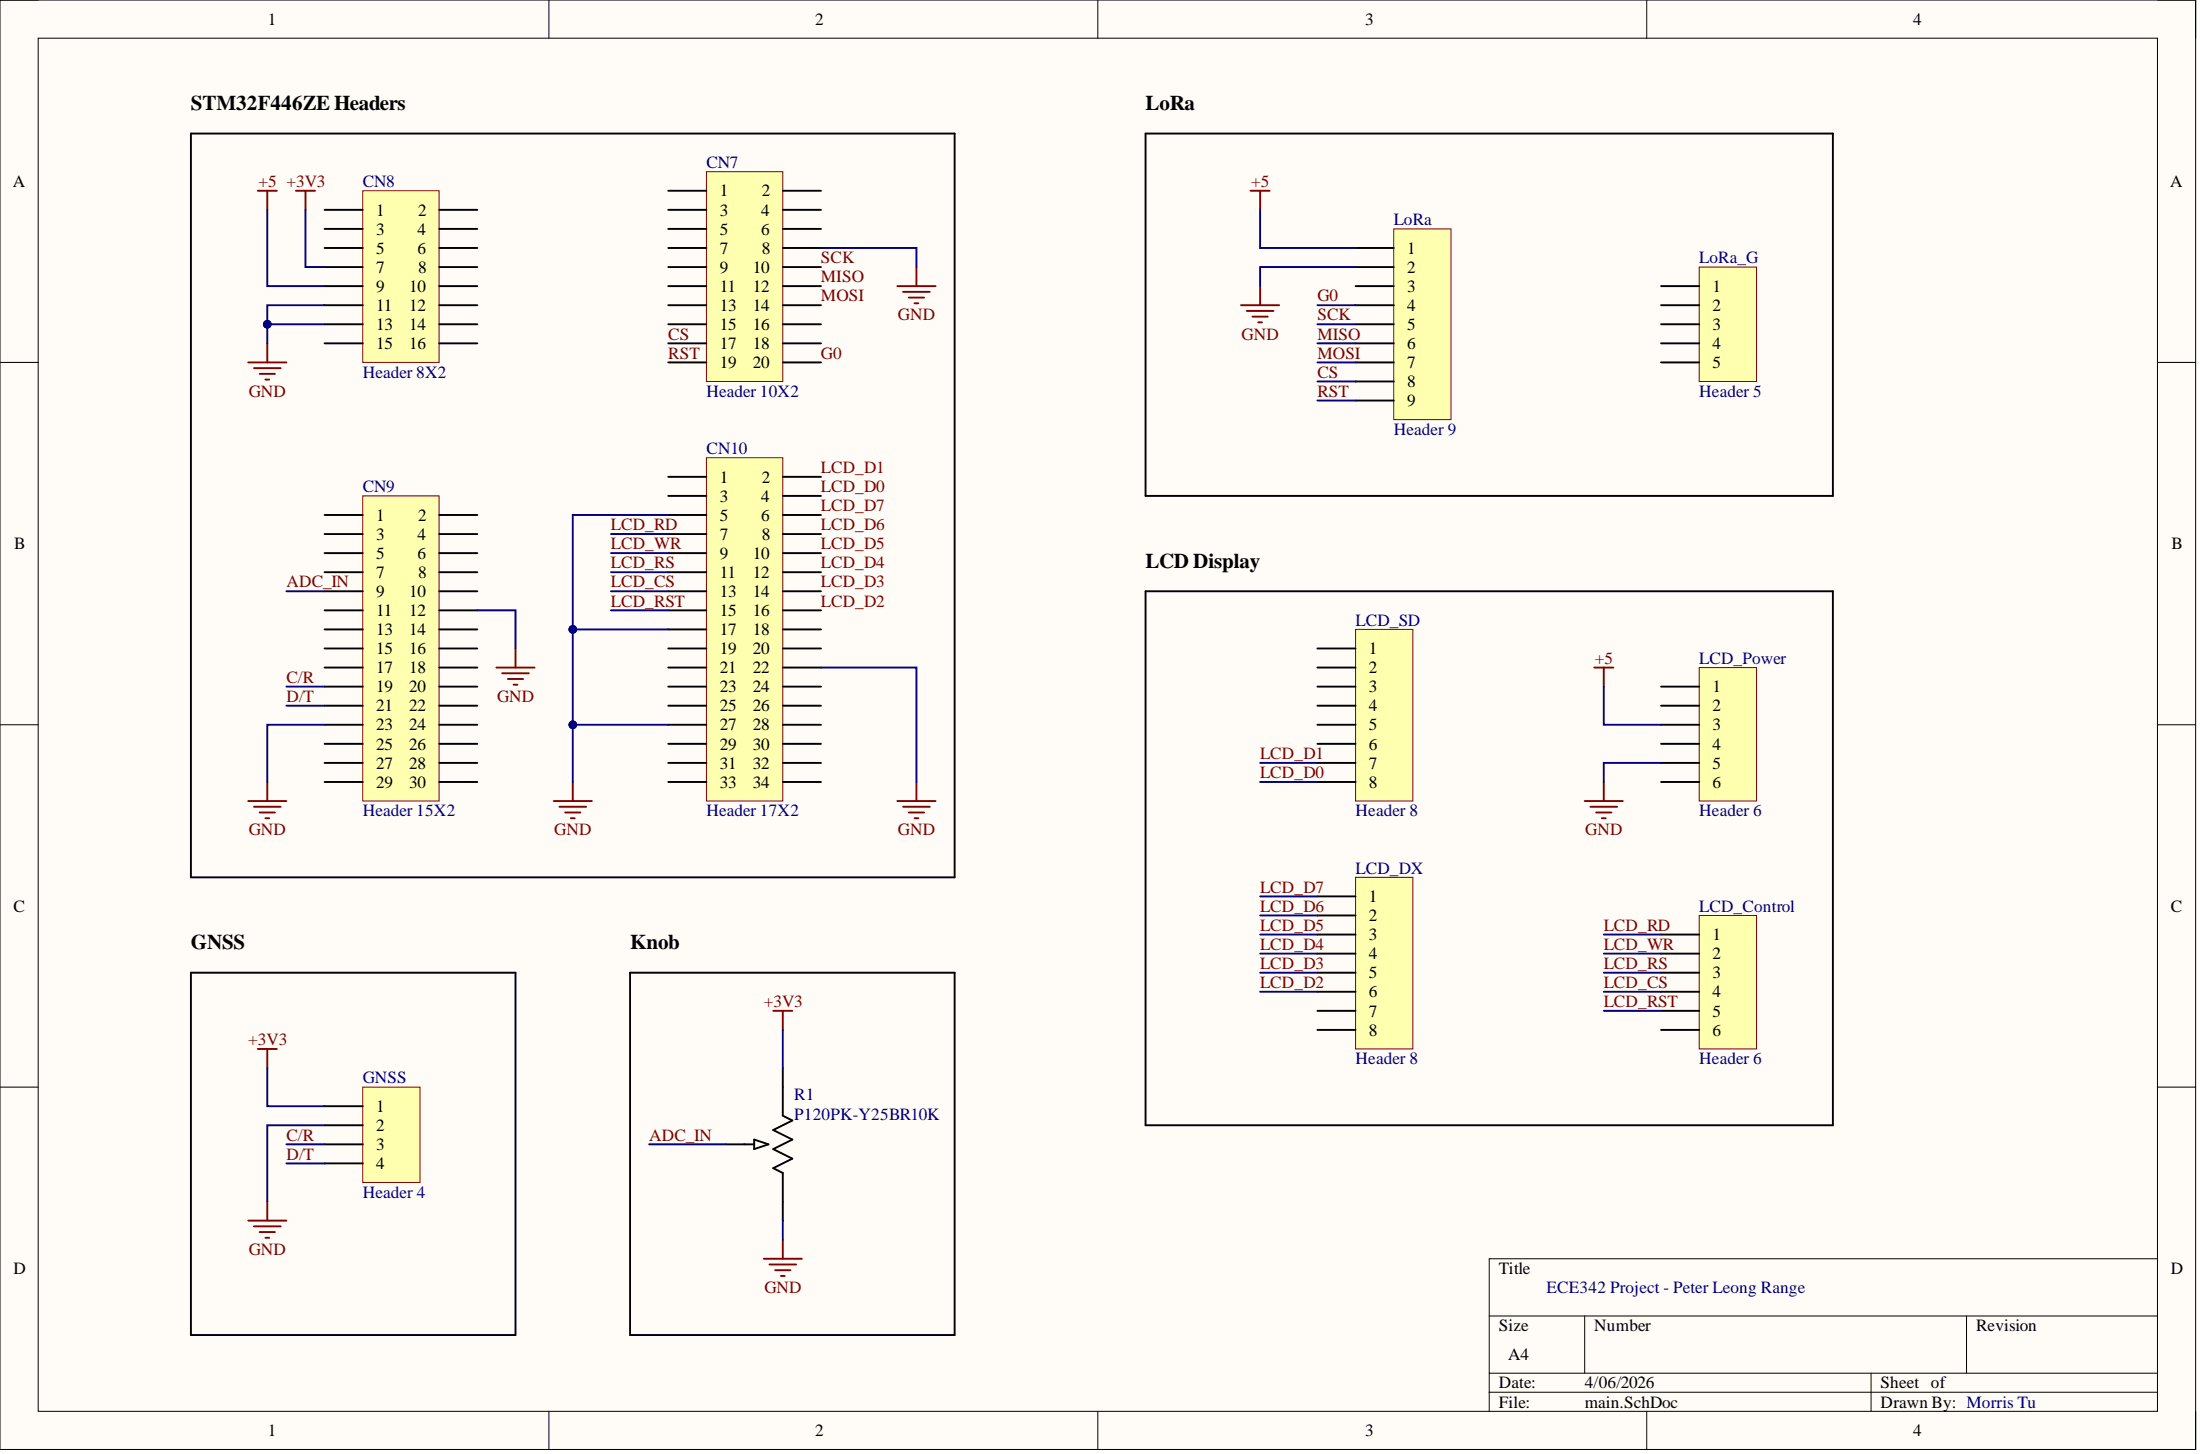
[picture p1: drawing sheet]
<svg xmlns="http://www.w3.org/2000/svg" width="292mm" height="193mm" viewBox="0 0 292 193" stroke-linecap="round" stroke-linejoin="round" font-family="sans-serif">
<path d="M0 0h291.5v192.4h-291.5z" fill-rule="evenodd" fill="#fffcf8"/>
<path d="M0 0h291.5v192.4h-291.5z" fill="none" stroke="#000" stroke-width=".13"/>
<path d="M5.1 5.1h281.4v182.2h-281.4z" fill-rule="evenodd" fill="#fffcf8"/>
<g fill="none" stroke="#000" stroke-width=".13">
<path d="M0 0h5.1M5.1 5.1h281.4v182.2h-281.4zM72.9 0v5.1M145.8 0v5.1M218.6 0v5.1M286.5 0h5v5.1M0 48.1h5.1M286.5 48.1h5M0 96.2h5.1M286.5 96.2h5M0 144.3h5.1M286.5 144.3h5"/>
<path d="M197.7 174.7h88.8M210.4 174.7v7.5M261.1 174.7v7.5M286.5 167.1h-88.8v20.2M72.9 187.3v5.1M145.8 187.3v5.1M197.7 182.2h88.8M197.7 184.8h88.8M218.6 187.3v5.1M248.4 182.2v5.1M291.5 187.3v5.1"/>
</g>
<path d="M48.2 25.3h10.1v22.8h-10.1z" fill-rule="evenodd" fill="#ffffb0"/>
<path d="M48.2 25.3h10.1v22.8h-10.1z" fill="none" stroke="#800000" stroke-width=".13"/>
<g fill="none" stroke="#000" stroke-width=".25">
<path d="M43.1 27.8h5.1M43.1 30.4h5.1M43.1 32.9h5.1M43.1 35.4h5.1M43.1 38h5.1M58.3 27.8h5.1M58.3 30.4h5.1M58.3 32.9h5.1M58.3 35.4h5.1M58.3 38h5.1M43.1 40.5h5.1M43.1 43h5.1"/>
<path d="M43.1 45.6h5.1M58.3 40.5h5.1M58.3 43h5.1M58.3 45.6h5.1"/>
</g>
<path d="M48.2 65.8h10.1v40.5h-10.1z" fill-rule="evenodd" fill="#ffffb0"/>
<path d="M48.2 65.8h10.1v40.5h-10.1z" fill="none" stroke="#800000" stroke-width=".13"/>
<g fill="none" stroke="#000" stroke-width=".25">
<path d="M43.1 68.3h5.1M43.1 70.9h5.1M43.1 73.4h5.1M43.1 75.9h5.1M43.1 78.5h5.1M58.3 68.3h5.1M58.3 70.9h5.1M58.3 73.4h5.1M58.3 75.9h5.1M58.3 78.5h5.1M43.1 81h5.1M43.1 83.5h5.1"/>
<path d="M43.1 86.1h5.1M43.1 88.6h5.1M43.1 91.1h5.1M43.1 93.7h5.1M43.1 96.2h5.1M43.1 98.7h5.1M58.3 81h5.1M58.3 83.5h5.1M58.3 86.1h5.1M58.3 88.6h5.1M58.3 91.1h5.1M58.3 93.7h5.1"/>
<path d="M58.3 96.2h5.1M58.3 98.7h5.1M43.1 101.3h5.1M43.1 103.8h5.1M58.3 101.3h5.1M58.3 103.8h5.1"/>
</g>
<path d="M93.8 60.8h10.1v45.5h-10.1z" fill-rule="evenodd" fill="#ffffb0"/>
<path d="M93.8 60.8h10.1v45.5h-10.1z" fill="none" stroke="#800000" stroke-width=".13"/>
<g fill="none" stroke="#000" stroke-width=".25">
<path d="M88.7 63.3h5.1M88.7 65.8h5.1M88.7 68.3h5.1M88.7 70.9h5.1M88.7 73.4h5.1M88.7 75.9h5.1M88.7 78.5h5.1M103.9 63.3h5.1M103.9 65.8h5.1M103.9 68.3h5.1M103.9 70.9h5.1M103.9 73.4h5.1"/>
<path d="M103.9 75.9h5.1M103.9 78.5h5.1M88.7 81h5.1M88.7 83.5h5.1M88.7 86.1h5.1M88.7 88.6h5.1M88.7 91.1h5.1M88.7 93.7h5.1M88.7 96.2h5.1M88.7 98.7h5.1M103.9 81h5.1M103.9 83.5h5.1"/>
<path d="M103.9 86.1h5.1M103.9 88.6h5.1M103.9 91.1h5.1M103.9 93.7h5.1M103.9 96.2h5.1M103.9 98.7h5.1M88.7 101.3h5.1M88.7 103.8h5.1M103.9 101.3h5.1M103.9 103.8h5.1"/>
</g>
<path d="M93.8 22.8h10.1v27.8h-10.1z" fill-rule="evenodd" fill="#ffffb0"/>
<path d="M93.8 22.8h10.1v27.8h-10.1z" fill="none" stroke="#800000" stroke-width=".13"/>
<g fill="none" stroke="#000" stroke-width=".25">
<path d="M25.3 17.7h101.4v98.7h-101.4zM88.7 25.3h5.1M88.7 27.8h5.1M88.7 30.4h5.1M88.7 32.9h5.1M88.7 35.4h5.1M88.7 38h5.1M103.9 25.3h5.1M103.9 27.8h5.1M103.9 30.4h5.1M103.9 32.9h5.1M103.9 35.4h5.1"/>
<path d="M103.9 38h5.1M88.7 40.5h5.1M88.7 43h5.1M88.7 45.6h5.1M88.7 48.1h5.1M103.9 40.5h5.1M103.9 43h5.1M103.9 45.6h5.1M103.9 48.1h5.1"/>
</g>
<path d="M34.2 25.3h2.6M35.5 25.3v2.5M39.3 25.3h2.5M40.6 25.3v2.5M33 48.1h5M33.7 48.9h3.6M34.5 49.6h2M35.2 50.4h.5M35.5 45.6v2.5" fill="none" stroke="#800000" stroke-width=".25"/>
<path d="M48.2 144.3h7.6v12.6h-7.6z" fill-rule="evenodd" fill="#ffffb0"/>
<path d="M48.2 144.3h7.6v12.6h-7.6z" fill="none" stroke="#800000" stroke-width=".13"/>
<path d="M43.1 146.8h5.1M43.1 149.3h5.1M43.1 151.9h5.1M43.1 154.4h5.1" fill="none" stroke="#000" stroke-width=".25"/>
<path d="M34.2 139.2h2.6M35.5 139.2v2.5M35.5 159.5v2.5M33 162h5M33.7 162.8h3.6M34.5 163.5h2M35.2 164.3h.5" fill="none" stroke="#800000" stroke-width=".25"/>
<path d="M185.1 30.4h7.6v25.3h-7.6z" fill-rule="evenodd" fill="#ffffb0"/>
<path d="M185.1 30.4h7.6v25.3h-7.6z" fill="none" stroke="#800000" stroke-width=".13"/>
<path d="M180 32.9h5.1M180 35.4h5.1M180 38h5.1M180 40.5h5.1M180 43h5.1M180 45.6h5.1M180 48.1h5.1M180 50.6h5.1M180 53.2h5.1" fill="none" stroke="#000" stroke-width=".25"/>
<path d="M166 25.3h2.6M167.3 25.3v2.5M167.3 38v2.5M164.8 40.5h5M165.5 41.3h3.6M166.3 42h2M167.1 42.8h.5" fill="none" stroke="#800000" stroke-width=".25"/>
<path d="M225.6 35.4h7.6v15.2h-7.6z" fill-rule="evenodd" fill="#ffffb0"/>
<path d="M225.6 35.4h7.6v15.2h-7.6z" fill="none" stroke="#800000" stroke-width=".13"/>
<path d="M152.1 17.7h91.3v48.1h-91.3zM220.5 38h5.1M220.5 40.5h5.1M220.5 43h5.1M220.5 45.6h5.1M220.5 48.1h5.1M25.3 129.1h43.1v48.1h-43.1z" fill="none" stroke="#000" stroke-width=".25"/>
<path d="M225.6 88.6h7.6v17.7h-7.6z" fill-rule="evenodd" fill="#ffffb0"/>
<path d="M225.6 88.6h7.6v17.7h-7.6z" fill="none" stroke="#800000" stroke-width=".13"/>
<path d="M220.5 91.1h5.1M220.5 93.7h5.1M220.5 96.2h5.1M220.5 98.7h5.1M220.5 101.3h5.1M220.5 103.8h5.1" fill="none" stroke="#000" stroke-width=".25"/>
<path d="M211.7 88.6h2.5M212.9 88.6v2.5M210.4 106.3h5.1M211.2 107.1h3.5M211.9 107.8h2.1M212.7 108.6h.5M212.9 103.8v2.5" fill="none" stroke="#800000" stroke-width=".25"/>
<path d="M225.6 121.5h7.6v17.7h-7.6z" fill-rule="evenodd" fill="#ffffb0"/>
<path d="M225.6 121.5h7.6v17.7h-7.6z" fill="none" stroke="#800000" stroke-width=".13"/>
<path d="M220.5 124h5.1M220.5 126.6h5.1M220.5 129.1h5.1M220.5 131.6h5.1M220.5 134.2h5.1M220.5 136.7h5.1" fill="none" stroke="#000" stroke-width=".25"/>
<path d="M180 83.5h7.6v22.8h-7.6z" fill-rule="evenodd" fill="#ffffb0"/>
<path d="M180 83.5h7.6v22.8h-7.6z" fill="none" stroke="#800000" stroke-width=".13"/>
<path d="M174.9 86.1h5.1M174.9 88.6h5.1M174.9 91.1h5.1M174.9 93.7h5.1M174.9 96.2h5.1M174.9 98.7h5.1M174.9 101.3h5.1M174.9 103.8h5.1" fill="none" stroke="#000" stroke-width=".25"/>
<path d="M180 116.4h7.6v22.8h-7.6z" fill-rule="evenodd" fill="#ffffb0"/>
<path d="M180 116.4h7.6v22.8h-7.6z" fill="none" stroke="#800000" stroke-width=".13"/>
<g fill="none" stroke="#000" stroke-width=".25">
<path d="M152.1 78.5h91.3v70.8h-91.3zM174.9 119h5.1M83.7 129.1h43v48.1h-43zM174.9 121.5h5.1M174.9 124h5.1M174.9 126.6h5.1M174.9 129.1h5.1M174.9 131.6h5.1M174.9 134.2h5.1M174.9 136.7h5.1M96.3 151.9h3.8M100.1 151.2l1.9 .7-1.9 .6z"/>
<path d="M103.9 141.7v6.4l1.3 .6-2.5 1.3 2.5 1.2-2.5 1.3 2.5 1.3-2.5 1.2 1.2 .7v6.3"/>
</g>
<g fill="none" stroke="#800000" stroke-width=".25">
<path d="M119.1 38h5.1M119.9 38.7h3.6M120.7 39.5h2M121.7 35.4v2.6M121.4 40.3h.5M65.9 88.6h5.1M66.7 89.4h3.5M67.4 90.1h2.1M68.2 90.9h.5M68.4 86.1v2.5M33 106.3h5M33.7 107.1h3.6"/>
<path d="M34.5 107.8h2M35.2 108.6h.5M35.5 103.8v2.5M73.5 106.3h5.1M74.3 107.1h3.5M75 107.8h2.1M75.8 108.6h.5M76 103.8v2.5M119.1 106.3h5.1M119.9 107.1h3.6M120.7 107.8h2M121.4 108.6h.5"/>
<path d="M121.7 103.8v2.5M102.7 134.2h2.5M103.9 134.2v2.5M101.4 167.1h5.1M102.2 167.8h3.5M102.9 168.6h2M103.7 169.3h.5M103.9 164.5v2.6"/>
</g>
<path d="M35.5 27.8v10.2h7.6M40.6 27.8v7.6h2.5M167.3 27.8v5.1h12.7M180 35.4h-12.7v2.6M43.1 40.5h-7.6v2.5M174.9 40.5h5.1M38 93.7h5.1M38 91.1h5.1M35.5 141.7v5.1h7.6M38 154.4h5.1M38 151.9h5.1M43.1 149.3h-7.6v10.2" fill="none" stroke="#000080" stroke-width=".25"/>
<circle cx="35.5" cy="43" r=".51" fill="#000080"/>
<circle cx="35.5" cy="43" r=".51" fill="none" stroke="#000080" stroke-width=".13"/>
<path d="M43.1 43h-7.6v2.6" fill="none" stroke="#000080" stroke-width=".25"/>
<circle cx="35.5" cy="43" r=".51" fill="#000080"/>
<circle cx="35.5" cy="43" r=".51" fill="none" stroke="#000080" stroke-width=".13"/>
<g fill="none" stroke="#000080" stroke-width=".25">
<path d="M109 32.9h12.7v2.5M174.9 43h5.1M174.9 45.6h5.1M174.9 48.1h5.1M174.9 50.6h5.1M174.9 53.2h5.1M38 78.5h5.1M81.1 70.9h7.6M81.1 73.4h7.6M81.1 75.9h7.6M81.1 78.5h7.6M88.7 68.3h-12.7v35.5"/>
<path d="M43.1 96.2h-7.6v7.6M63.4 81h5v5.1M81.1 81h7.6M109 88.6h12.7v15.2M212.9 91.1v5.1h7.6M167.3 103.8h7.6M167.3 101.3h7.6M167.3 119h7.6M220.5 101.3h-7.6v2.5M103.9 136.7v5M167.3 124h7.6M167.3 126.6h7.6"/>
<path d="M167.3 129.1h7.6M167.3 131.6h7.6M167.3 121.5h7.6M212.9 124h7.6M212.9 126.6h7.6M212.9 129.1h7.6M212.9 131.6h7.6M212.9 134.2h7.6M86.2 151.9h10.1"/>
</g>
<circle cx="76" cy="83.5" r=".51" fill="#000080"/>
<circle cx="76" cy="83.5" r=".51" fill="none" stroke="#000080" stroke-width=".13"/>
<circle cx="76" cy="96.2" r=".51" fill="#000080"/>
<circle cx="76" cy="96.2" r=".51" fill="none" stroke="#000080" stroke-width=".13"/>
<path d="M76 96.2h12.7" fill="none" stroke="#000080" stroke-width=".25"/>
<circle cx="76" cy="96.2" r=".51" fill="#000080"/>
<circle cx="76" cy="96.2" r=".51" fill="none" stroke="#000080" stroke-width=".13"/>
<path d="M76 83.5h12.7" fill="none" stroke="#000080" stroke-width=".25"/>
<circle cx="76" cy="83.5" r=".51" fill="#000080"/>
<circle cx="76" cy="83.5" r=".51" fill="none" stroke="#000080" stroke-width=".13"/>
<path d="M103.9 162v2.5" fill="none" stroke="#000080" stroke-width=".25"/>
<g font-size="2.8">
<text x="25.3" y="14.6">STM32F446ZE Headers</text>
<text x="152.1" y="14.6">LoRa</text>
<text x="152.1" y="75.3">LCD Display</text>
<text x="25.3" y="126">GNSS</text>
<text x="83.7" y="126">Knob</text>
</g>
<g font-size="2.3">
<text x="35.6" y="3.3">1</text>
<text x="108.2" y="3.3">2</text>
<text x="181.3" y="3.3">3</text>
<text x="254" y="3.3">4</text>
<text x="1.7" y="24.8">A</text>
<text x="49.9" y="28.6">1</text>
<text x="55.5" y="28.6">2</text>
<text x="95.6" y="26.1">1</text>
<text x="95.6" y="28.6">3</text>
<text x="101.1" y="28.6">4</text>
<text x="101.1" y="26.1">2</text>
<text x="288.1" y="24.8">A</text>
<text x="49.9" y="31.1">3</text>
<text x="49.9" y="33.7">5</text>
<text x="55.4" y="31.1">4</text>
<text x="55.4" y="33.7">6</text>
<text x="95.6" y="31.1">5</text>
<text x="95.6" y="33.7">7</text>
<text x="101.1" y="31.1">6</text>
<text x="101.1" y="33.7">8</text>
<text x="186.8" y="33.7">1</text>
<text x="49.9" y="36.2">7</text>
<text x="49.9" y="38.7">9</text>
<text x="49.9" y="41.3">11</text>
<text x="54.3" y="38.7">10</text>
<text x="54.3" y="41.3">12</text>
<text x="55.5" y="36.2">8</text>
<text x="95.6" y="36.2">9</text>
<text x="95.6" y="38.7">11</text>
<text x="95.6" y="41.3">13</text>
<text x="100" y="36.2">10</text>
<text x="100" y="38.7">12</text>
<text x="100" y="41.3">14</text>
<text x="186.8" y="36.2">2</text>
<text x="186.8" y="38.7">3</text>
<text x="186.8" y="41.3">4</text>
<text x="227.4" y="38.7">1</text>
<text x="227.4" y="41.3">2</text>
<text x="49.9" y="43.8">13</text>
<text x="49.9" y="46.3">15</text>
<text x="54.3" y="43.8">14</text>
<text x="54.3" y="46.3">16</text>
<text x="95.6" y="43.8">15</text>
<text x="95.6" y="46.3">17</text>
<text x="100" y="43.8">16</text>
<text x="100" y="46.3">18</text>
<text x="186.8" y="43.8">5</text>
<text x="186.8" y="46.3">6</text>
<text x="227.4" y="43.8">3</text>
<text x="227.4" y="46.3">4</text>
<text x="95.6" y="48.9">19</text>
<text x="100" y="48.9">20</text>
<text x="186.8" y="48.9">7</text>
<text x="186.8" y="51.4">8</text>
<text x="186.8" y="53.9">9</text>
<text x="227.4" y="48.9">5</text>
<text x="95.6" y="64">1</text>
<text x="101.1" y="64">2</text>
<text x="49.9" y="69.1">1</text>
<text x="49.9" y="71.6">3</text>
<text x="55.4" y="71.6">4</text>
<text x="55.5" y="69.1">2</text>
<text x="95.6" y="66.6">3</text>
<text x="95.6" y="69.1">5</text>
<text x="95.6" y="71.6">7</text>
<text x="101.1" y="66.6">4</text>
<text x="101.1" y="69.1">6</text>
<text x="101.1" y="71.6">8</text>
<text x="1.9" y="72.9">B</text>
<text x="49.9" y="74.2">5</text>
<text x="49.9" y="76.7">7</text>
<text x="55.4" y="74.2">6</text>
<text x="55.5" y="76.7">8</text>
<text x="95.6" y="74.2">9</text>
<text x="95.6" y="76.7">11</text>
<text x="100" y="74.2">10</text>
<text x="100" y="76.7">12</text>
<text x="288.3" y="72.9">B</text>
<text x="49.9" y="79.2">9</text>
<text x="49.9" y="81.8">11</text>
<text x="54.3" y="79.2">10</text>
<text x="54.3" y="81.8">12</text>
<text x="95.6" y="79.2">13</text>
<text x="95.6" y="81.8">15</text>
<text x="100" y="79.2">14</text>
<text x="100" y="81.8">16</text>
<text x="49.9" y="84.3">13</text>
<text x="49.9" y="86.8">15</text>
<text x="49.9" y="89.4">17</text>
<text x="54.3" y="84.3">14</text>
<text x="54.3" y="86.8">16</text>
<text x="54.3" y="89.4">18</text>
<text x="95.6" y="84.3">17</text>
<text x="95.6" y="86.8">19</text>
<text x="95.6" y="89.4">21</text>
<text x="100" y="84.3">18</text>
<text x="100" y="86.8">20</text>
<text x="100" y="89.4">22</text>
<text x="181.8" y="86.8">1</text>
<text x="181.8" y="89.4">2</text>
<text x="49.9" y="91.9">19</text>
<text x="49.9" y="94.4">21</text>
<text x="54.3" y="91.9">20</text>
<text x="54.3" y="94.4">22</text>
<text x="95.6" y="91.9">23</text>
<text x="95.6" y="94.4">25</text>
<text x="100" y="91.9">24</text>
<text x="100" y="94.4">26</text>
<text x="181.8" y="91.9">3</text>
<text x="181.8" y="94.4">4</text>
<text x="227.4" y="91.9">1</text>
<text x="227.4" y="94.4">2</text>
<text x="49.9" y="96.9">23</text>
<text x="49.9" y="99.5">25</text>
<text x="54.3" y="96.9">24</text>
<text x="54.3" y="99.5">26</text>
<text x="95.6" y="96.9">27</text>
<text x="95.6" y="99.5">29</text>
<text x="100" y="96.9">28</text>
<text x="100" y="99.5">30</text>
<text x="181.8" y="96.9">5</text>
<text x="181.8" y="99.5">6</text>
<text x="227.4" y="96.9">3</text>
<text x="227.4" y="99.5">4</text>
<text x="49.9" y="102">27</text>
<text x="49.9" y="104.5">29</text>
<text x="54.3" y="102">28</text>
<text x="54.3" y="104.5">30</text>
<text x="95.6" y="102">31</text>
<text x="95.6" y="104.5">33</text>
<text x="100" y="102">32</text>
<text x="100" y="104.5">34</text>
<text x="181.8" y="102">7</text>
<text x="181.8" y="104.5">8</text>
<text x="227.4" y="102">5</text>
<text x="227.4" y="104.5">6</text>
<text x="181.8" y="119.7">1</text>
<text x="1.8" y="121">C</text>
<text x="181.8" y="122.3">2</text>
<text x="181.8" y="124.8">3</text>
<text x="227.4" y="124.8">1</text>
<text x="288.2" y="121">C</text>
<text x="181.8" y="127.3">4</text>
<text x="181.8" y="129.9">5</text>
<text x="227.4" y="127.3">2</text>
<text x="227.4" y="129.9">3</text>
<text x="181.8" y="132.4">6</text>
<text x="181.8" y="134.9">7</text>
<text x="181.8" y="137.4">8</text>
<text x="227.4" y="132.4">4</text>
<text x="227.4" y="134.9">5</text>
<text x="227.4" y="137.4">6</text>
<text x="49.9" y="147.6">1</text>
<text x="49.9" y="150.1">2</text>
<text x="49.9" y="152.6">3</text>
<text x="49.9" y="155.2">4</text>
<text x="1.8" y="169.1">D</text>
<text x="199" y="169.1">Title</text>
<text x="288.2" y="169.1">D</text>
<text x="199" y="176.7">Size</text>
<text x="211.7" y="176.7">Number</text>
<text x="262.4" y="176.7">Revision</text>
<text x="199" y="184.3">Date:</text>
<text x="200.3" y="180.5">A4</text>
<text x="210.4" y="184.3">4/06/2026</text>
<text x="249.7" y="184.3">Sheet of</text>
<text x="35.6" y="190.6">1</text>
<text x="108.2" y="190.6">2</text>
<text x="181.3" y="190.6">3</text>
<text x="199" y="186.8">File:</text>
<text x="210.4" y="186.8">main.SchDoc</text>
<text x="249.7" y="186.8">Drawn By: Morris Tu</text>
<text x="254" y="190.6">4</text>
</g>
<g font-size="2.3" fill="#000080">
<text x="93.8" y="22.3">CN7</text>
<text x="48.2" y="24.8">CN8</text>
<text x="185.1" y="29.9">LoRa</text>
<text x="225.6" y="34.9">LoRa_G</text>
<text x="48.2" y="50.1">Header 8X2</text>
<text x="93.8" y="52.7">Header 10X2</text>
<text x="225.6" y="52.7">Header 5</text>
<text x="185.1" y="57.7">Header 9</text>
<text x="48.2" y="65.3">CN9</text>
<text x="93.8" y="60.2">CN10</text>
<text x="180" y="83">LCD_SD</text>
<text x="225.6" y="88.1">LCD_Power</text>
<text x="48.2" y="108.3">Header 15X2</text>
<text x="93.8" y="108.3">Header 17X2</text>
<text x="180" y="108.3">Header 8</text>
<text x="225.6" y="108.3">Header 6</text>
<text x="180" y="115.9">LCD_DX</text>
<text x="225.6" y="121">LCD_Control</text>
<text x="48.2" y="143.8">GNSS</text>
<text x="180" y="141.2">Header 8</text>
<text x="225.6" y="141.2">Header 6</text>
<text x="105.5" y="146.1">R1</text>
<text x="105.5" y="148.6">P120PK-Y25BR10K</text>
<text x="48.2" y="159">Header 4</text>
<text x="205.3" y="171.6">ECE342 Project - Peter Leong Range</text>
</g>
<g font-size="2.3" fill="#800000">
<text x="34.3" y="24.8">+5 +3V3</text>
<text x="166.1" y="24.8">+5</text>
<text x="109" y="34.9">SCK</text>
<text x="109" y="37.5">MISO</text>
<text x="109" y="40">MOSI</text>
<text x="174.9" y="40">G0</text>
<text x="88.7" y="45.1">CS</text>
<text x="88.7" y="47.6">RST</text>
<text x="109" y="47.6">G0</text>
<text x="119.2" y="42.5">GND</text>
<text x="164.9" y="45.1">GND</text>
<text x="174.9" y="42.5">SCK</text>
<text x="174.9" y="45.1">MISO</text>
<text x="174.9" y="47.6">MOSI</text>
<text x="33" y="52.7">GND</text>
<text x="174.9" y="50.1">CS</text>
<text x="174.9" y="52.7">RST</text>
<text x="109" y="62.8">LCD_D1</text>
<text x="109" y="65.3">LCD_D0</text>
<text x="81.1" y="70.4">LCD_RD</text>
<text x="109" y="67.8">LCD_D7</text>
<text x="109" y="70.4">LCD_D6</text>
<text x="38" y="78">ADC_IN</text>
<text x="81.1" y="72.9">LCD_WR</text>
<text x="81.1" y="75.4">LCD_RS</text>
<text x="81.1" y="78">LCD_CS</text>
<text x="109" y="78">LCD_D3</text>
<text x="109" y="72.9">LCD_D5</text>
<text x="109" y="75.4">LCD_D4</text>
<text x="81.1" y="80.5">LCD_RST</text>
<text x="109" y="80.5">LCD_D2</text>
<text x="211.8" y="88.1">+5</text>
<text x="38" y="93.2">D/T</text>
<text x="38" y="90.6">C/R</text>
<text x="66" y="93.2">GND</text>
<text x="167.3" y="100.7">LCD_D1</text>
<text x="167.3" y="103.3">LCD_D0</text>
<text x="33" y="110.9">GND</text>
<text x="73.6" y="110.9">GND</text>
<text x="119.2" y="110.9">GND</text>
<text x="210.5" y="110.9">GND</text>
<text x="167.3" y="118.5">LCD_D7</text>
<text x="167.3" y="121">LCD_D6</text>
<text x="167.3" y="123.5">LCD_D5</text>
<text x="212.9" y="123.5">LCD_RD</text>
<text x="167.3" y="126.1">LCD_D4</text>
<text x="167.3" y="128.6">LCD_D3</text>
<text x="167.3" y="131.1">LCD_D2</text>
<text x="212.9" y="126.1">LCD_WR</text>
<text x="212.9" y="128.6">LCD_RS</text>
<text x="212.9" y="131.1">LCD_CS</text>
<text x="101.4" y="133.6">+3V3</text>
<text x="212.9" y="133.6">LCD_RST</text>
<text x="33" y="138.7">+3V3</text>
<text x="38" y="153.9">D/T</text>
<text x="38" y="151.4">C/R</text>
<text x="86.2" y="151.4">ADC_IN</text>
<text x="33" y="166.6">GND</text>
<text x="101.5" y="171.6">GND</text>
</g>
</svg>
